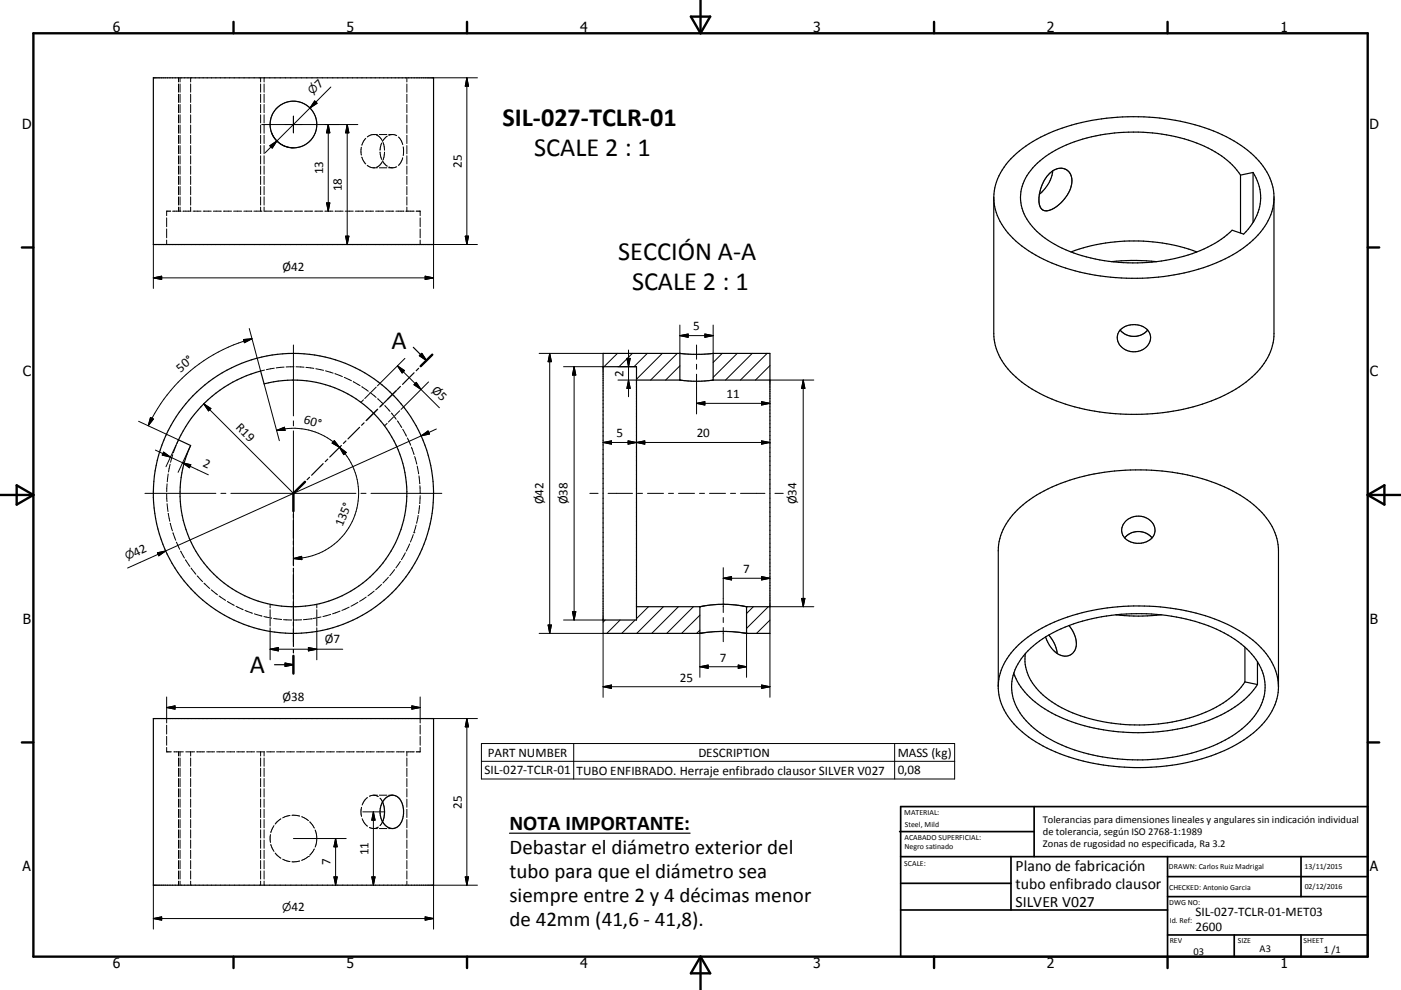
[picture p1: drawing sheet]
<svg xmlns="http://www.w3.org/2000/svg" width="420mm" height="297mm" viewBox="0 0 420 297" stroke-linecap="round" stroke-linejoin="round" font-family="sans-serif">
<g fill="none" stroke="#000" stroke-width=".36">
<path d="M46 23.3h84v50.1h-84zM297.9 59.3v40.8a18.2 18.2 0 0 0 7.5 13.8 51.5 51.5 0 0 0 29 10.2 62.6 62.6 0 0 0 36.1-7.4 22.6 22.6 0 0 0 11.2-13.9l.3-2.7v-41.2a18.6 18.6 0 0 0-7.9-13.8 52.3 52.3 0 0 0-28-9.8 61.5 61.5 0 0 0-37.5 7.8 21.3 21.3 0 0 0-10.5 14.2 16.9 16.9 0 0 0 6.4 15 48.8 48.8 0 0 0 26.9 10.7 63.2 63.2 0 0 0 39.4-7.3 22.1 22.1 0 0 0 10.9-14l.3-1.9M314.5 52.2a3.9 3.9 0 0 1 5.9-.8 6.2 6.2 0 0 1-.7 7.6 8.4 8.4 0 0 1-6.4 4.2 2.51 2.51 0 0 1-1.8-2.7v-1.1a12.1 12.1 0 0 1 3-7.2zM315.6 51.3a10.7 10.7 0 0 1-4 7M371.9 52.5v17.4M375.7 51.7a13.9 13.9 0 0 1-2.1 17.8l-.7 .7-3.5-1.1a37.6 37.6 0 0 1-21.2 9.2 52.1 52.1 0 0 1-32.9-5.6 17.4 17.4 0 0 1-9.3-12.7 14.7 14.7 0 0 1 6.6-12.4 46 46 0 0 1 28.7-8 45.4 45.4 0 0 1 25.8 7.9l2.4 2 2.4 3M375.7 51.7l-3.8 .8M375.7 51.7v15.1M321.1 75.6a55.3 55.3 0 0 1 37.7 0M333.2 78.5a63.9 63.9 0 0 1 13.5 0M335.8 99a5.4 5.4 0 0 0 8.3 0M336.1 98.8a5.9 5.9 0 0 1 8.5 1 4.4 4.4 0 0 1-4.6 5.7 4.3 4.3 0 0 1-4.5-6.1z"/>
<path d="M118.7 117.3l-3.5 3.5M120.1 115.9l-.8 .8M123.9 104.2l3.9 3.9M124.1 111.8l-3.4 3.5M125.5 110.5l-.7 .7M125.7 106.7l.7-.7 1.4 2.1zM129.6 106.4l-3.5 3.5M180.8 106h23.1l4.9 .3 4.9-.3h17.1v84h-7.2l-5.8-.6-3.3 .1-4.5 .5h-29.2zM180.8 110h10v76h-10M190.8 114h13.1l4 .4 5.8-.4h17.1M203.8 106v8M213.8 106v8"/>
<path d="M61.3 120.9a38.3 38.3 0 0 1 16.8-9.6l1.1 3.9a34 34 0 0 1 42.8 31.8 34 34 0 0 1-40.9 34.3 34 34 0 0 1-23.9-47.6l-3.7-1.7a38.1 38.1 0 0 1 7.8-11.1zM96.9 139.1l-3.5 3.5M98.3 137.8l-.8 .7M102.3 133.7l-3.4 3.4M103.7 132.3l-.7 .7M107.8 128.2l-3.5 3.5M109.2 126.9l-.8 .7M113.2 122.8l-3.4 3.4M114.6 121.4l-.7 .7M88 154.2v1.1M88 156.1v5.4M91.4 144.6l-3.4 3.4v5.3"/>
<path d="M92.8 143.2l-.7 .7M337.4 156.4a5.2 5.2 0 0 1 8.9 2.3 4.2 4.2 0 0 1-4.5 4.3 4.5 4.5 0 0 1-5.5-4.3l.4-1.2zM88 162.3v1.1M88 164.3v5.3M88 170.5v1M88 172.4v5.3M88 178.6v1M337.2 161.4a5.4 5.4 0 0 1 8.2 0M82.3 199.4h5.7M85.5 198.9l2.5 .5-2.5 .5zM88 180.5v5.3M88 186.7v1.1"/>
<path d="M88 188.7v5.3M88 194.8v1.1M88 196.8v5.3M209.8 182v8M209.9 190h-.1M210 182h.1M223.7 182l-3-.5-4.2-.2-3.6 .2-3.1 .5h-19M223.7 182h.1M223.8 182h7M223.8 182l-.1 8M307.4 196.1a14.1 14.1 0 0 0 6.2 13.2 43.6 43.6 0 0 0 25.2 8.2 48 48 0 0 0 28.9-7.2 21.2 21.2 0 0 0 5.5-5.7M308.2 195.2a42 42 0 0 1 23.5-10.4 58.3 58.3 0 0 1 36.5 5.7 20.8 20.8 0 0 1 10.9 13.2 15.2 15.2 0 0 1-5.9 14.3 44.8 44.8 0 0 1-24.6 9.6 57.4 57.4 0 0 1-34.7-6.4 20.1 20.1 0 0 1-10.5-13.3 14.9 14.9 0 0 1 4.8-12.7z"/>
<path d="M314.4 190.5l1.9 3.1 .6 2.4M320.5 187.7a7.4 7.4 0 0 1 1.7 7.4 3.7 3.7 0 0 1-6.2 .2 10.2 10.2 0 0 1-2.5-4.2M334.5 184.4a56.5 56.5 0 0 0 13.6 0M373.2 194.2v10.4M377 198.5v6.9M46 215.6h84v50h-84zM299.3 205.7a18.6 18.6 0 0 1 7.9-13.8 52.3 52.3 0 0 1 27.9-9.9 63.1 63.1 0 0 1 36.4 7.2 22.6 22.6 0 0 1 11.5 14 16.7 16.7 0 0 1-6.3 15.9 49.1 49.1 0 0 1-26.9 10.7 64.1 64.1 0 0 1-38.2-6.6 23.5 23.5 0 0 1-11.9-13.8l-.4-2.8v-41.4a18.2 18.2 0 0 1 7.5-13.8 51.5 51.5 0 0 1 28.9-10.2 61.9 61.9 0 0 1 36.1 7.3 22.5 22.5 0 0 1 11.2 14l.3 2.7v40.8M303.9 202a22.6 22.6 0 0 0 11.4 11.9 60.4 60.4 0 0 0 44.6 3.1 31.2 31.2 0 0 0 17.1-11.6M373.2 204.6l3.8 .8M115.6 239.4a2.96 2.96 0 0 1 3.1-.6 2.96 2.96 0 0 1 1.9 2.4 6.3 6.3 0 0 1-1.6 7 3.4 3.4 0 0 1-4.8-2.7 5.9 5.9 0 0 1 1.4-6.1zM114.7 240.6a7.6 7.6 0 0 1 0 5.9M152.7 250h54.2"/>
<circle cx="88" cy="37.4" r="7"/>
<circle cx="88" cy="148" r="42"/>
</g>
<g fill="none" stroke="#000" stroke-width=".3">
<path d="M53.5 23.3v1.3M53.5 25.2v2.5M53.5 28.3v2.4M53.5 31.3v2.5M53.5 34.4v2.5M53.5 37.5v2.5M54 23.3v1.3M54 25.2v2.5M54 28.3v2.4M54 31.3v2.5M54 34.4v2.5M54 37.5v2.5"/>
<path d="M57.2 23.3v1.3M57.2 25.2v2.5M57.2 28.3v2.4M57.2 31.3v2.5M57.2 34.4v2.5M57.2 37.5v2.5M78.1 23.3v1.3M78.1 25.2v2.5M78.1 28.3v2.4M78.1 31.3v2.5M78.1 34.4v2.5M78.1 37.5v2.5"/>
<path d="M78.5 37.4h28.8M79.2 23.3v1.3M79.2 25.2v2.5M79.2 28.3v2.4M79.2 31.3v2.5M79.2 34.4v2.5M79.2 37.5v2.5M81.4 39.6a6.9 6.9 0 0 0 6.6 4.7M88 34.9v5M92.9 32.4l-9.9 9.9M94.3 30.3l.8 .7-2.2 1.4zM98.4 37.4l.5 2.5h-1z"/>
<path d="M98.4 37.4v26M99.2 26.1l-6.3 6.3M104.1 37.4v36M104.1 37.4l.5 2.5h-1zM122 23.3v1.3M122 25.2v2.5M122 28.3v2.4M122 31.3v2.5M122 34.4v2.5M122 37.5v2.5M130 23.3h13.1M140 23.3v50.1"/>
<path d="M140 23.3l.5 2.6h-1zM53.5 40.6v2.5M53.5 43.7v2.4M53.5 46.7v2.5M53.5 49.8v2.5M53.5 52.9v2.5M53.5 56v2.4M53.5 59.1v2.4M54 40.6v2.5M54 43.7v2.4M54 46.7v2.5M54 49.8v2.5"/>
<path d="M54 52.9v2.5M54 56v2.4M54 59.1v2.4M57.2 40.6v2.5M57.2 43.7v2.4M57.2 46.7v2.5M57.2 49.8v2.5M57.2 52.9v2.5M57.2 56v2.4M57.2 59.1v2.4M78.1 40.6v2.5M78.1 43.7v2.4"/>
<path d="M78.1 46.7v2.5M78.1 49.8v2.5M78.1 52.9v2.5M78.1 56v2.4M78.1 59.1v2.4M79.2 40.6v2.5M79.2 43.7v2.4M79.2 46.7v2.5M79.2 49.8v2.5M79.2 52.9v2.5M79.2 56v2.4M79.2 59.1v2.4"/>
<path d="M80.9 43.7l2.1-1.4-1.4 2.1zM83 42.3l-3.5 3.6M108.3 44.2v2.3M108.5 47.1l1.2 2.1M109.7 41.5l-1.2 2.1M110.1 49.6l1.2 .7h1.8M112 40.4l-1 .2-.9 .5M112 40.4h.3M112 40.4h1.1M112.9 40.5l1 .7 .7 1M113.7 50.3h2.3M113.7 40.4h2.3"/>
<path d="M113.9 45.6l.5 2.1M114.4 43l-.5 2.1M114.4 47.7v.1M114.4 43h.1M114.6 48.5l-.7 1-1 .7M114.7 48.3l1.4 1.6M114.8 42.7l.5 2.4M115.3 45.6l-.5 2.4M116.1 40.8l-1.4 1.6M116.5 50.3h1.2M116.5 40.4h1.2M116.6 50.1h.1"/>
<path d="M116.6 50.1l1.1 .2M117.7 40.4l1.2 .3M117.7 40.4l-1.1 .2M118.9 50l-1.2 .3M119.5 41.1l.8 1.1 .4 1.2M120.7 47.3l-.4 1.2-.8 1.1M120.9 44v2.7M122 40.6v2.5M122 43.7v2.4M122 46.7v2.5M122 49.8v2.5M122 52.9v2.5"/>
<path d="M122 56v2.4M122 59.1v2.4M46 73.4v13.1M50 65.4v2.6M50 68.7v2.7M50 72v1.4M51.2 63.4h-1.2v1.3M51.8 63.4h2.4M53.5 62.1v1.3M54 62.1v1.3M54.8 63.4h2.5M57.2 62.1v1.3"/>
<path d="M57.9 63.4h2.4M60.9 63.4h2.5M64 63.4h2.4M67 63.4h2.4M70 63.4h2.5M73.1 63.4h2.4M76.1 63.4h2.4M78.1 62.1v1.3M79.2 62.1v1.3h2.4M82.2 63.4h2.4M85.2 63.4h2.5M88.3 63.4h2.4"/>
<path d="M91.3 63.4h2.5M94.4 63.4h2.4M97.4 63.4h2.4M97.9 60.9h1l-.5 2.5zM100.4 63.4h2.5M103.5 63.4h2.4M103.6 70.8h1l-.5 2.6zM106.5 63.4h2.5M109.6 63.4h2.4M112.6 63.4h2.4M115.6 63.4h2.5M118.7 63.4h2.4"/>
<path d="M121.7 63.4h.1M121.7 63.4h2.4M122 62.1v1.3M124.8 63.4h1.2v1.3M126 65.4v2.6M126 68.7v2.7M126 72v1.4M139.5 70.8h1l-.5 2.6zM143.1 73.4h-13.1v13.1M46 83.4l2.5-.5v1zM46 83.4h84M74.7 98.6l3.4 12.7 1.2-.3"/>
<path d="M127.5 82.9l2.5 .5-2.5 .5zM203.8 97.5v8.5M213.8 97.5v8.5M73 101.9l2.5-.3-2.2 1.2zM75.5 101.6a48 48 0 0 0-31.1 26.1M79.2 115.2l4.6 17M82.2 110.5l-2.3 .4M85.2 110.1l-2.4 .3M88 103.5v21.3M88.1 110l-2.3 .1M88.8 110l2.3 .2M91.7 110.2l2.4 .3"/>
<path d="M94.7 110.6l2.3 .5M97.6 111.3l2.3 .6M100.4 112.1h.1M100.5 112.1l2.1 .9M103.2 113.2l2.2 1M105.9 114.5l2.1 1.2M108.5 116l1.9 1.4M109 119.9l-.8 .8M110.9 118l-1.5 1.6M110.9 117.7l1.9 1.5M112.8 116.1l-1.5 1.6M113.2 119.6l1.7 1.6"/>
<path d="M119.2 109.8l7 7M119.2 109.8l2.1 1.4-.7 .7zM119.2 116.8l-3 3M121.4 107.5l-8.2 8.3M124.8 114.7l1.4 2.1-2.1-1.4zM126.2 116.8l5.5 5.5M128.5 114.6l-8.3 8.2M161.6 106h19.2M164.8 106v84M164.8 106l.5 2.5h-1zM169 110h11.8M172.1 110v76"/>
<path d="M172.1 110l.5 2.5h-1zM185.1 106l-4 4M185.3 110h5.5M185.3 114h5.5M187.9 107.5h1l-.5 2.5zM188.4 114l.5 2.5h-1zM188.4 105v14M189.6 106l-4 4M194.1 106l-4 4M198.6 106l-7.8 7.8M203.1 106l-8 8M203.8 109.8l-4.2 4.2"/>
<path d="M203.8 100.7h10M203.8 100.7l2.5-.5v1zM208.8 103.5v4.3M208.8 109.3v1.5M208.8 112.3v11.9M211.3 100.2l2.5 .5-2.5 .5zM216.5 106l-2.7 2.7M221 106l-7.2 7.2M225.5 106l-8 8M230 106l-8 8M230.8 109.7l-4.3 4.3M230.8 114h13.2"/>
<path d="M240.8 114v68M240.8 114l.5 2.5h-1zM41.6 126.4l11.9 5.6M45.1 125.3l.9 .4-1.6 2zM46.6 135l4.5 2.1M49 135.6l2.1 1.5-2.5-.6zM51 139.3l-.5 2.3M51.1 137.1l3.6 1.7M51.8 136.4l-.7 2.3M52.8 133.6l-.8 2.2M53.5 132l-.5 1.1M53.5 132l-3.7 8"/>
<path d="M54.7 138.8l7.8 3.7M54.7 138.8l2.5 .6-.4 .9zM57.2 133.7l-3.8 8M61.1 121.2l26.9 26.8M61.1 121.2l2.1 1.4-.7 .7zM82.9 129.1a19.5 19.5 0 0 1 18.9 5.1M82.9 129.1l2.4-.9 .2 .9zM88 126.3v1.5M88 129.3v37.5M100.2 132.2l1.6 2-2.2-1.3zM101.8 134.2a19.5 19.5 0 0 1 4.2 21.3 19.5 19.5 0 0 1-18 12.1M101.8 134.2l2 1.5-.7 .7z"/>
<path d="M113 123l-3 3M115.1 120.9l-1 1M115.4 121.7l1.6 1.7M116.1 127l-.8 .8M117.3 123.9l1.5 1.9M118 125.1l-1.6 1.5M119.1 126.3l1.3 2M119.8 123.2l-1.5 1.5M120.7 128.8l1.2 2.1M122.1 131.4l1 2.2M123.4 134.1l.7 2.3M124.3 137l.7 2.3"/>
<path d="M125.1 139.8l.4 2.4M126.3 130.8l2-1.5 .5 .9zM126.3 130.8l-76.6 34.5M130.8 128.7l-4.5 2.1M180.8 132.7h50M180.8 132.7l2.5-.4v1zM188.3 132.3l2.5 .4-2.5 .6zM190.8 132.7l2.5-.4v1zM208.8 121l2.5-.5v1zM208.8 121h22M228.3 132.3l2.5 .4-2.5 .6zM228.3 120.5l2.5 .5-2.5 .5z"/>
<path d="M43.5 148h21.2M50 148.1l.1 2.4M50.1 145.1l-.1 2.4M50.1 151.1l.3 2.4M50.4 142.2l-.3 2.4M50.4 154.1l.5 2.3M51 157l.7 2.3M51.9 159.9l.8 2.2M66.2 148h1.5M69.2 148h37.5M88 148h.1M108.2 148h1.5"/>
<path d="M111.2 148h21.3M124.1 159.8h.1M124.8 157.5l-.7 2.3M125.4 154.6l-.5 2.4M125.6 142.8l.3 2.3M125.8 151.7l-.3 2.3M125.9 145.7l.1 2.4M126 148.7l-.2 2.4M176.8 148h2.5M182.3 148h7.3M191.1 148h1.5M194.1 148h4.8"/>
<path d="M200.4 148h1.5M203.4 148h4.8M209.7 148h1.5M212.7 148h4.8M219 148h1.5M222 148h7.3M232.3 148h2.5M47.2 165.8l2.5-.5-2.1 1.5zM49.7 165.3l-11.4 5.1M52.9 162.6l1 2.2M54.2 165.3l1.1 2.1M55.6 167.9l1.3 2"/>
<path d="M57.3 170.4l1.4 1.9M59.1 172.8l1.6 1.7M61.1 174.9l1.8 1.7M63.3 176.9l1.9 1.5M65.7 178.8l1.9 1.3M88 168.3v1.5M88 171.3v21.2M88 167.6l2.4-.7 .1 1zM109.8 179.1l-2 1.3M112.2 177.3l-1.9 1.5M114.4 175.3l-1.8 1.6M116.4 173.2l-1.6 1.7"/>
<path d="M118.3 170.9l-1.4 1.8M120 168.4l-1.3 2M121.5 165.8l-1.1 2.1M122.8 163.2l-1 2.1M123.9 160.4l-.9 2.2M216.8 170.3v13.5M216.8 173.5h14M216.8 173.5l2.5-.5v1zM228.3 173l2.5 .5-2.5 .5zM240.3 179.5h1l-.5 2.5zM68.2 180.5l2 1.1M70.8 181.9l2.1 1"/>
<path d="M73.5 183.1l2.2 .9M76.3 184.2l2.2 .6M79.1 185l2.4 .5M81 181.3v1.1M81 182.9v2.2M81 185.6v2.2M81 188.3v9.7M81 194.8h21.8M81 194.8l2.5-.5v1zM82 185.6l2.4 .3M85 185.9l2.4 .1M90.4 185.9l-2.4 .1"/>
<path d="M92.5 194.3l2.5 .5-2.5 .5zM93.3 185.7h.1M93.3 185.7l-2.3 .2M95 181.3v1.1M95 182.9v2.2M95 185.6v2.2M95 188.3v9.7M96.3 185.1l-2.4 .5M99.1 184.3l-2.3 .7M101.9 183.3l-2.2 .9M104.7 182.1l-2.2 1M107.3 180.7l-2.1 1.2"/>
<path d="M161.6 190h19.2v19.2M164.3 187.5h1l-.5 2.5zM169 186h11.8M171.6 183.5h1l-.5 2.5zM181.4 186l-.6 .6M185.9 186l-4 4M190.4 186l-4 4M194.4 182l-3.6 3.6M198.9 182l-8 8M203.4 182l-8 8M207.9 182l-8 8M209.8 189.1l-.9 .9"/>
<path d="M209.8 184.6l-5.4 5.4M209.8 190v13.2M216.8 185.3v1.5M216.8 188.3v4.2M221.3 199.5l2.5 .5-2.5 .5zM223.8 190v13.2M225.9 182l-2.1 2.1M230.3 182l-6.5 6.5M230.8 186l-4 4M230.8 190v19.2M230.8 182h13.2M50 209.1v7.8"/>
<path d="M50 217.6v2.6M50 212.3h76M50 212.3l2.5-.5v1zM123.5 211.8l2.5 .5-2.5 .5zM126 209.1v7.8M126 217.6v2.6M130 215.6h13.1M140 215.6v50M140 215.6l.5 2.5h-1zM180.8 206l2.5-.5v1zM180.8 206h50M209.8 200h14"/>
<path d="M209.8 200l2.5-.5v1zM228.3 205.5l2.5 .5-2.5 .5zM50 220.9v2.7M50 224.2v1.4h1.4M52.1 225.6h2.9M53.5 225.6v1.2M53.5 227.4v2.5M53.5 230.5v2.4M53.5 233.6v2.4M53.5 236.6v2.5M53.5 239.7v2.5M54 225.6v1.2"/>
<path d="M54 227.4v2.5M54 230.5v2.4M54 233.6v2.4M54 236.6v2.5M54 239.7v2.5M55.7 225.6h2.6M57.2 225.6v1.2M57.2 227.4v2.5M57.2 230.5v2.4M57.2 233.6v2.4M57.2 236.6v2.5M57.2 239.7v2.5"/>
<path d="M59 225.6h2.3M62 225.6h2.3M64.9 225.6h2.4M68 225.6h2.3M70.9 225.6h2.4M73.9 225.6h2.4M76.9 225.6h2.4M78.1 225.6v1.2M78.1 227.4v2.5M78.1 230.5v2.4M78.1 233.6v2.4M78.1 236.6v2.5"/>
<path d="M78.1 239.7v2.5M79.2 225.6v1.2M79.2 227.4v2.5M79.2 230.5v2.4M79.2 233.6v2.4M79.2 236.6v2.5M79.2 239.7v2.5M79.9 225.6h2.4M82.9 225.6h2.4M85.9 225.6h2.4M88.9 225.6h2.4M91.9 225.6h2.4"/>
<path d="M94.9 225.6h2.4M97.9 225.6h2.4M100.9 225.6h2.4M103.8 225.6h2.4M106.8 225.6h2.4M109.8 225.6h2.4M110.1 239.3l-.9 1-.6 1.2M110.8 238.9l.1-.1a2.47 2.47 0 0 1 2.5 .2M112 238.6h1.1M112.8 225.6h2.4M113.7 238.6h2.3M113.9 239.5l.8 1.1"/>
<path d="M115.8 225.6h2.4M116.5 238.6h1.2M118.8 225.6h2.4M121.8 225.6h2.4M122 225.6v1.2M122 227.4v2.5M122 230.5v2.4M122 233.6v2.4M122 236.6v2.5M122 239.7v2.5M126 220.9v2.7M126 224.2v1.4h-1.2"/>
<path d="M144.3 223.1h141.9v10.6h-141.9zM144.3 228.4h141.9M172 223.1v10.6M268.2 223.1v10.6M53.5 242.8v2.5M53.5 245.9v2.4M53.5 249v2.4M53.5 252v2.5M53.5 255.1v2.5M53.5 258.2v2.4M54 242.8v2.5M54 245.9v2.4"/>
<path d="M54 249v2.4M54 252v2.5M54 255.1v2.5M54 258.2v2.4M57.2 242.8v2.5M57.2 245.9v2.4M57.2 249v2.4M57.2 252v2.5M57.2 255.1v2.5M57.2 258.2v2.4M78.1 242.8v2.5M78.1 245.9v2.4"/>
<path d="M78.1 249v2.4M78.1 252v2.5M78.1 255.1v2.5M78.1 258.2v2.4M79.2 242.8v2.5M79.2 245.9v2.4M79.2 249v2.4M79.2 252v2.5M79.2 255.1v2.5M79.2 258.2v2.4M81.1 250.4v2.3M81.2 253.3l.9 2.1"/>
<path d="M82.1 247.7l-.9 2.1M82.5 255.9l1.7 1.6M84.2 245.7l-1.7 1.5M84.7 257.8l2.3 .7M87 244.6l-2.3 .8M87.5 244.6l2.3 .2M88 251.6h15.8M89.8 258.3l-2.3 .3M90.4 245l2 1.2M92.4 257h.1M92.4 257l-2 1.1M92.9 246.6l1.3 1.8"/>
<path d="M94.2 254.7l-1.3 1.9M94.5 249l.5 2.2M95 251.2v.1M95 251.9l-.5 2.2M100.6 251.6v14M100.6 251.6l.5 2.5h-1zM108.4 242.2l-.2 1.4 .2 1.3M108.6 245.6l.6 1.2 .9 1.1M108.8 243.6h6.5M111.9 243.6v22M111.9 243.6l.6 2.5h-1zM112 248.6h1.1"/>
<path d="M113.4 248.1a2.48 2.48 0 0 1-2.6 .1M113.7 248.6h2.3M114.7 246.5l-.8 1.2M116.5 248.6h1.2M122 242.8v2.5M122 245.9v2.4M122 249v2.4M122 252v2.5M122 255.1v2.5M122 258.2v2.4M46 275.6h84M46 275.6l2.5-.5v1z"/>
<path d="M46 265.6v13.1M53.5 261.3v2.4M53.5 264.3v1.3M54 261.3v2.4M54 264.3v1.3M57.2 261.3v2.4M57.2 264.3v1.3M78.1 261.3v2.4M78.1 264.3v1.3M79.2 261.3v2.4M79.2 264.3v1.3M100.1 263.1h1l-.5 2.5z"/>
<path d="M111.5 263.1h1l-.6 2.5zM122 261.3v2.4M122 264.3v1.3M127.5 275.1l2.5 .5-2.5 .5zM139.5 263.1h1l-.5 2.5zM143.1 265.6h-13.1v13.1"/>
</g>
<g fill="#000">
<circle cx="209.8" cy="190" r=".18"/>
<circle cx="209.8" cy="182" r=".18"/>
<circle cx="223.8" cy="190" r=".18"/>
<circle cx="223.8" cy="182" r=".18"/>
</g>
<g fill="none" stroke="#000" stroke-width=".71">
<path d="M10 10h400v277h-400zM70 6.6v3.4M140 6.6v3.4M207.1 5h5.8l-2.9 5zM210 0v10M280 6.6v3.4M350 6.6v3.4M6.6 74.2h3.4M410 74.2h3.5M129.6 106.4l-3.5 3.5M0 148.5h10M5 145.6l5 2.9-5 2.9z"/>
<path d="M91.4 144.6l-3.4 3.4v5.3M410 148.5h10.1M410 148.5l5.1-2.9v5.8zM88 196.8v5.3M6.6 222.7h3.4M410 222.7h3.5M70 287v3.4M140 287v3.4M210 287v10M210 287l2.9 5h-5.8zM280 287v3.4M350 287v3.4"/>
</g>
<g fill="none" stroke="#000" stroke-width=".51">
<path d="M269.7 249.5h40.3M270 242h140v45h-140zM270 257h140M303.1 257v16M310 242v15M350 257v30M390.1 257v12M270 265h33.1M270 273h80M350 269h60M350 263h60M350 280.5h60"/>
<path d="M370 280.5v6.5M390.1 280.5v6.5"/>
</g>
<path d="M125.7 106.7l.7-.7 1.4 2.1zM85.5 198.9l2.5 .5-2.5 .5z" fill="#000" stroke="#000" stroke-width=".36"/>
<g fill="#000" stroke="#000" stroke-width=".3">
<path d="M94.3 30.3l.8 .7-2.2 1.4zM98.4 37.4l.5 2.5h-1zM104.1 37.4l.5 2.5h-1zM140 23.3l.5 2.6h-1zM80.9 43.7l2.1-1.4-1.4 2.1zM97.9 60.9h1l-.5 2.5zM103.6 70.8h1l-.5 2.6zM139.5 70.8h1l-.5 2.6zM46 83.4l2.5-.5v1zM127.5 82.9l2.5 .5-2.5 .5zM73 101.9l2.5-.3-2.2 1.2zM119.2 109.8l2.1 1.4-.7 .7z"/>
<path d="M124.8 114.7l1.4 2.1-2.1-1.4zM164.8 106l.5 2.5h-1zM172.1 110l.5 2.5h-1zM187.9 107.5h1l-.5 2.5zM188.4 114l.5 2.5h-1zM203.8 100.7l2.5-.5v1zM211.3 100.2l2.5 .5-2.5 .5zM240.8 114l.5 2.5h-1zM45.1 125.3l.9 .4-1.6 2zM49 135.6l2.1 1.5-2.5-.6zM54.7 138.8l2.5 .6-.4 .9zM61.1 121.2l2.1 1.4-.7 .7z"/>
<path d="M82.9 129.1l2.4-.9 .2 .9zM100.2 132.2l1.6 2-2.2-1.3zM101.8 134.2l2 1.5-.7 .7zM126.3 130.8l2-1.5 .5 .9zM180.8 132.7l2.5-.4v1zM188.3 132.3l2.5 .4-2.5 .6zM190.8 132.7l2.5-.4v1zM208.8 121l2.5-.5v1zM228.3 132.3l2.5 .4-2.5 .6zM228.3 120.5l2.5 .5-2.5 .5zM47.2 165.8l2.5-.5-2.1 1.5zM88 167.6l2.4-.7 .1 1z"/>
<path d="M216.8 173.5l2.5-.5v1zM228.3 173l2.5 .5-2.5 .5zM240.3 179.5h1l-.5 2.5zM81 194.8l2.5-.5v1zM92.5 194.3l2.5 .5-2.5 .5zM164.3 187.5h1l-.5 2.5zM171.6 183.5h1l-.5 2.5zM209.8 200l2.5-.5v1zM50 212.3l2.5-.5v1zM123.5 211.8l2.5 .5-2.5 .5zM140 215.6l.5 2.5h-1zM180.8 206l2.5-.5v1z"/>
<path d="M221.3 199.5l2.5 .5-2.5 .5zM228.3 205.5l2.5 .5-2.5 .5zM100.6 251.6l.5 2.5h-1zM111.9 243.6l.6 2.5h-1zM46 275.6l2.5-.5v1zM100.1 263.1h1l-.5 2.5zM111.5 263.1h1l-.6 2.5zM127.5 275.1l2.5 .5-2.5 .5zM139.5 263.1h1l-.5 2.5z"/>
</g>
<g font-size="7.9">
<text x="150.6" y="37.8">SIL-027-TCLR-01</text>
<text x="160.1" y="46.8">SCALE 2 : 1</text>
<text x="185.3" y="77.9">SECCIÓN A-A</text>
<text x="189.5" y="86.9">SCALE 2 : 1</text>
<text x="117.3" y="104.6">A</text>
<text x="74.9" y="201.9">A</text>
</g>
<g font-size="6.3">
<text x="152.7" y="249.1">NOTA IMPORTANTE:</text>
<text x="152.7" y="256.3">Debastar el diámetro exterior del</text>
<text x="152.7" y="263.5">tubo para que el diámetro sea</text>
<text x="152.7" y="270.7">siempre entre 2 y 4 décimas menor</text>
<text x="152.7" y="277.9">de 42mm (41,6 - 41,8).</text>
</g>
<g font-size="4.7">
<text x="304.5" y="261.2">Plano de fabricación</text>
<text x="304.5" y="266.6">tubo enfibrado clausor</text>
<text x="304.5" y="272">SILVER V027</text>
</g>
<g font-size="4.2">
<text x="33.9" y="9.6">6</text>
<text x="103.9" y="9.6">5</text>
<text x="173.9" y="9.6">4</text>
<text x="243.8" y="9.6">3</text>
<text x="313.9" y="9.6">2</text>
<text x="383.9" y="9.6">1</text>
<text x="6.7" y="38.7">D</text>
<text x="410.5" y="38.7">D</text>
<text x="6.9" y="112.9">C</text>
<text x="410.7" y="112.9">C</text>
<text x="6.9" y="187.1">B</text>
<text x="410.7" y="187.1">B</text>
<text x="6.8" y="261.4">A</text>
<text x="410.7" y="261.4">A</text>
<text x="33.9" y="290.4">6</text>
<text x="103.9" y="290.4">5</text>
<text x="173.9" y="290.4">4</text>
<text x="243.8" y="290.4">3</text>
<text x="313.9" y="290.4">2</text>
<text x="383.9" y="290.4">1</text>
</g>
<g font-size="3.9">
<text x="95.8" y="26.6" transform="rotate(-45 95.8 26.6)">7</text>
<text x="96.9" y="52.3" transform="rotate(-90 96.9 52.3)">13</text>
<text x="138.4" y="50.4" transform="rotate(-90 138.4 50.4)">25</text>
<text x="102.5" y="57.3" transform="rotate(-90 102.5 57.3)">18</text>
<text x="84.7" y="81.4">Ø42</text>
<text x="207.9" y="99.1">5</text>
<text x="54.1" y="111.8" transform="rotate(-40 54.1 111.8)">50°</text>
<text x="186.9" y="113" transform="rotate(-90 186.9 113)">2</text>
<text x="129.3" y="117.2" transform="rotate(45 129.3 117.2)">Ø5</text>
<text x="217.8" y="119.5">11</text>
<text x="70.5" y="128.4" transform="rotate(45 70.5 128.4)">R19</text>
<text x="90.8" y="126.9" transform="rotate(15 90.8 126.9)">60°</text>
<text x="184.8" y="131.2">5</text>
<text x="208.9" y="131.2">20</text>
<text x="60.6" y="140" transform="rotate(25 60.6 140)">2</text>
<text x="162.9" y="151.3" transform="rotate(-90 162.9 151.3)">Ø42</text>
<text x="170.2" y="151.3" transform="rotate(-90 170.2 151.3)">Ø38</text>
<text x="238.8" y="151.3" transform="rotate(-90 238.8 151.3)">Ø34</text>
<text x="102.7" y="158.1" transform="rotate(-67 102.7 158.1)">135°</text>
<text x="40.6" y="167" transform="rotate(-24 40.6 167)">42</text>
<text x="222.8" y="172">7</text>
<text x="97.4" y="192.8">Ø7</text>
<text x="215.8" y="198.5">7</text>
<text x="203.8" y="204.5">25</text>
<text x="84.7" y="210.3">Ø38</text>
<text x="146.2" y="227">PART NUMBER</text>
<text x="209.4" y="227">DESCRIPTION</text>
<text x="269.2" y="227.1">MASS (kg)</text>
<text x="145.3" y="232.3">SIL-027-TCLR-01</text>
<text x="172.9" y="232.4">TUBO ENFIBRADO. Herraje enfibrado clausor SILVER V027</text>
<text x="269.2" y="232.3">0,08</text>
<text x="138.4" y="242.6" transform="rotate(-90 138.4 242.6)">25</text>
<text x="110.5" y="256.5" transform="rotate(-90 110.5 256.5)">11</text>
<text x="99.1" y="259.6" transform="rotate(-90 99.1 259.6)">7</text>
<text x="87.4" y="273.4">42</text>
<text x="358.4" y="274.9">SIL-027-TCLR-01-MET03</text>
<text x="358.4" y="279.4">2600</text>
</g>
<g font-size="3.3">
<text x="93.7" y="28.5" transform="rotate(-45 93.7 28.5)">⌀</text>
<text x="38.1" y="168.1" transform="rotate(-24 38.1 168.1)">⌀</text>
<text x="84.6" y="273.4">⌀</text>
</g>
<g font-size="3.1">
<text x="312.7" y="246.8">Tolerancias para dimensiones lineales y angulares sin indicación individual</text>
<text x="312.7" y="250.4">de tolerancia, según ISO 2768-1:1989</text>
<text x="312.7" y="254">Zonas de rugosidad no especificada, Ra 3.2</text>
<text x="357.8" y="286.5">03</text>
<text x="377.6" y="285.6">A3</text>
<text x="396.9" y="285.9">1 /1</text>
</g>
<g font-size="2.4">
<text x="271.1" y="244.4">MATERIAL:</text>
<text x="271.2" y="252">ACABADO SUPERFICIAL:</text>
<text x="271.3" y="248">Steel, Mild</text>
<text x="271.2" y="254.7">Negro satinado</text>
<text x="271.1" y="259.7">SCALE:</text>
<text x="350.4" y="260.8">DRAWN: Carlos Ruiz Madrigal</text>
<text x="391.1" y="260.6">13/11/2015</text>
<text x="350.5" y="267">CHECKED: Antonio Garcia</text>
<text x="391.2" y="266.7">02/12/2016</text>
<text x="350.5" y="271.4">DWG NO:</text>
<text x="350.7" y="276.9">Id. Ref:</text>
<text x="350.7" y="282.8">REV</text>
<text x="371.1" y="282.9">SIZE</text>
<text x="390.8" y="283">SHEET</text>
</g>
</svg>
